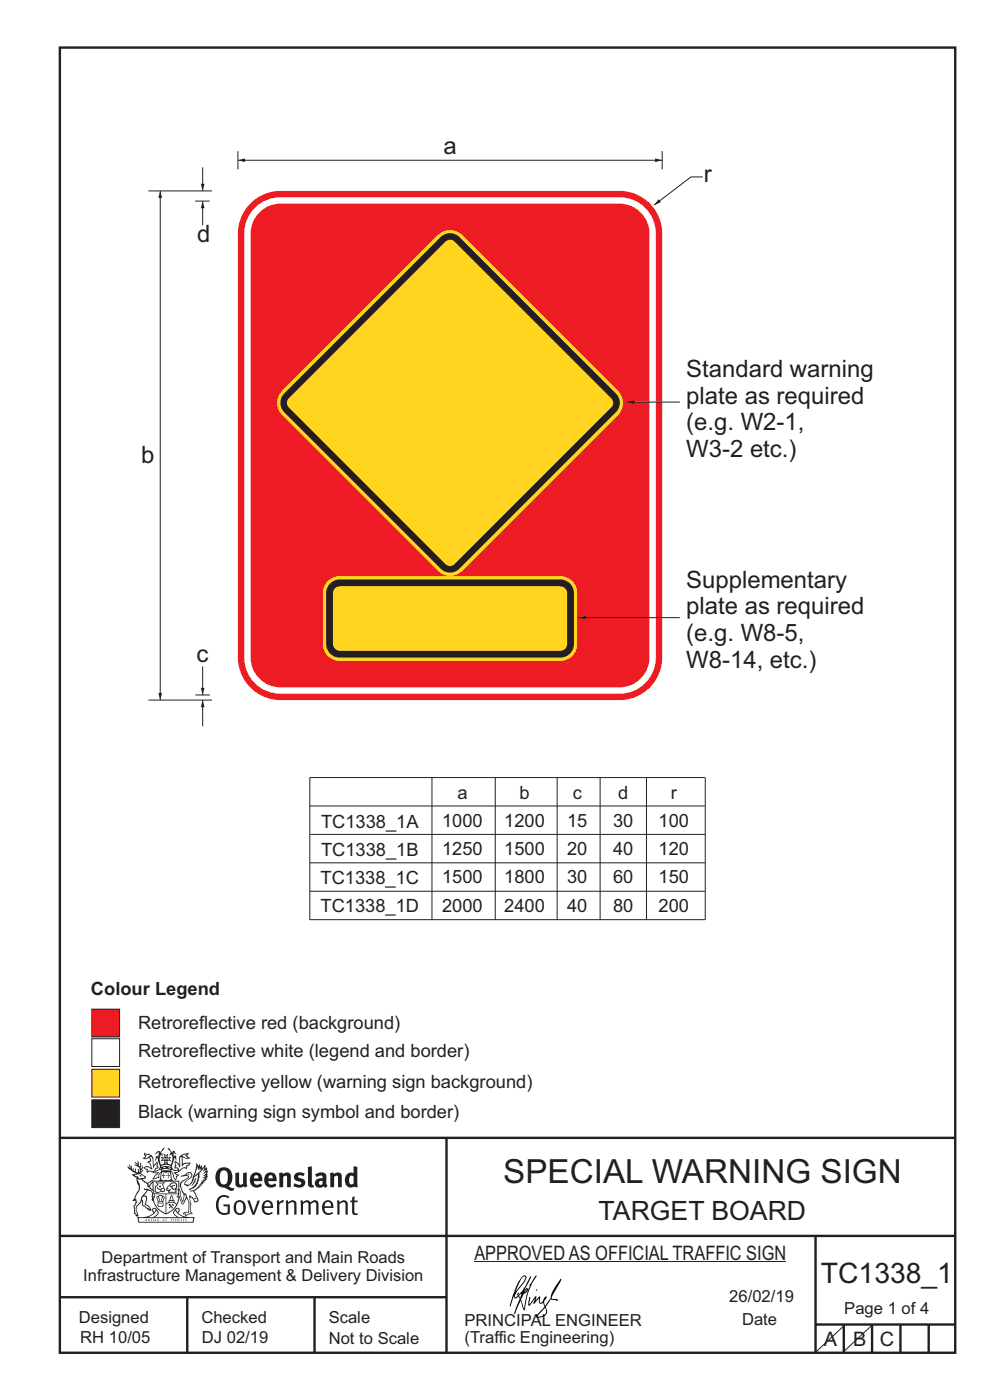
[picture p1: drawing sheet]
<svg xmlns="http://www.w3.org/2000/svg" width="210mm" height="297mm" viewBox="0 0 210 297" stroke-linecap="round" stroke-linejoin="round" font-family="sans-serif">
<path d="M12.7 10.1h189.9v276.9h-189.9z" fill="none" stroke="#231f20" stroke-width=".51"/>
<g fill="none" stroke="#231f20" stroke-width=".21">
<path d="M65.7 171h83.8M65.7 165h83.8M65.7 164.9v30.2M65.8 177h83.8M91.6 164.9v30.2M105.1 164.9v30.2M118.2 164.9v30.2M127.3 164.9v30.2M137.1 164.9v30.2M149.6 164.9v30.2M65.7 195.1h83.8M65.7 189.1h83.8"/>
<path d="M65.7 183h83.8"/>
</g>
<path d="M53.7 44.5a7.6 7.6 0 0 1 5.8-2.6h72a7.7 7.7 0 0 1 7.6 7.6v90a7.7 7.7 0 0 1-7.6 7.7h-72a7.7 7.7 0 0 1-7.7-7.7v-90a7.6 7.6 0 0 1 1.9-5zM55 45.1a6.3 6.3 0 0 1 4.5-1.9h72a6.3 6.3 0 0 1 6.3 6.3v90a6.3 6.3 0 0 1-6.3 6.3h-72a6.3 6.3 0 0 1-6.3-6.3v-90a6.3 6.3 0 0 1 1.8-4.4zM53.1 43.1a9 9 0 0 1 6.4-2.6h72a9 9 0 0 1 9 9v90a9 9 0 0 1-9 9h-72a9 9 0 0 1-9-9v-90a9 9 0 0 1 2.6-6.4z" fill-rule="evenodd" fill="#ed1c24"/>
<path d="M149.1 37.5h-2.5l-7.9 6" fill="none" stroke="#231f20" stroke-width=".21"/>
<path d="M139.7 42.3l.5 .6-1.5 .6z" fill="#231f20"/>
<path d="M50.5 34h90M140.5 32.1v3.8" fill="none" stroke="#231f20" stroke-width=".21"/>
<g fill="#231f20">
<path d="M50.5 34l1.5-.4v.8z"/>
<path d="M139 33.6l1.5 .4-1.5 .4z"/>
</g>
<path d="M92.9 49.8a3.6 3.6 0 0 1 5.1 0l33.1 33.1a3.6 3.6 0 0 1 0 5.1l-33.1 33.1a3.6 3.6 0 0 1-5.1 0l-33.1-33.1a3.6 3.6 0 0 1 0-5.1z" fill-rule="evenodd" fill="#ffd520"/>
<path d="M93.5 50.3a2.81 2.81 0 0 1 4 0l33.1 33.2a2.81 2.81 0 0 1 0 3.9l-33.1 33.2a2.81 2.81 0 0 1-4 0l-33.2-33.2a2.81 2.81 0 0 1 0-3.9z" fill-rule="evenodd" fill="#231f20"/>
<g fill="#ffd520">
<path d="M94.5 51.2a1.35 1.35 0 0 1 1.9 0l33.3 33.3a1.35 1.35 0 0 1 0 1.9l-33.3 33.3a1.35 1.35 0 0 1-1.9 0l-33.3-33.3a1.35 1.35 0 0 1 0-1.9z" fill-rule="evenodd"/>
<path d="M69.5 123.3a3.6 3.6 0 0 1 2.6-1.1h46.8a3.6 3.6 0 0 1 3.6 3.6v10.8a3.6 3.6 0 0 1-3.6 3.6h-46.8a3.6 3.6 0 0 1-3.6-3.6v-10.8a3.6 3.6 0 0 1 1-2.5z" fill-rule="evenodd"/>
</g>
<path d="M70.3 123.6l1.1-.6 .7-.1h46.8a2.89 2.89 0 0 1 2.8 2.9v10.8a2.89 2.89 0 0 1-2.8 2.9h-46.8a2.89 2.89 0 0 1-2.9-2.9v-10.8a2.88 2.88 0 0 1 1.1-2.2z" fill-rule="evenodd" fill="#231f20"/>
<path d="M71.2 124.7l.9-.3h46.8a1.45 1.45 0 0 1 1.4 1.4v10.8a1.45 1.45 0 0 1-1.4 1.5h-46.8a1.45 1.45 0 0 1-1.5-1.5v-10.8l.1-.4z" fill-rule="evenodd" fill="#ffd520"/>
<path d="M122.7 131h21.5" fill="none" stroke="#231f20" stroke-width=".21"/>
<path d="M122.7 131l1.5-.4v.8z" fill="#231f20"/>
<path d="M133 85.3h11.2" fill="none" stroke="#231f20" stroke-width=".21"/>
<path d="M133 85.3l1.5-.4v.8z" fill="#231f20"/>
<path d="M50.5 32.1v3.8M34 40.5v108" fill="none" stroke="#231f20" stroke-width=".21"/>
<g fill="#231f20">
<path d="M34 40.5l.4 1.5h-.8z"/>
<path d="M33.6 147h.8l-.4 1.5z"/>
</g>
<path d="M31.5 40.5h13.5M41.4 42.7h3.1M43 42.7v5.1M31.5 148.5h13.5M41.4 147.4h3.1" fill="none" stroke="#231f20" stroke-width=".21"/>
<path d="M43 42.7l.4 1.5h-.8z" fill="#231f20"/>
<path d="M43 148.5v5.6" fill="none" stroke="#231f20" stroke-width=".21"/>
<path d="M43 148.5l.4 1.5h-.8z" fill="#231f20"/>
<path d="M43 35.5v5" fill="none" stroke="#231f20" stroke-width=".21"/>
<path d="M42.6 39h.8l-.4 1.5z" fill="#231f20"/>
<path d="M43 141.4v6" fill="none" stroke="#231f20" stroke-width=".21"/>
<path d="M42.6 145.9h.8l-.4 1.5z" fill="#231f20"/>
<path d="M12.7 241.4h190M94.7 241.4v45.8M12.7 275.2h82M12.7 262.2h190.1M39.7 275.2v12M66.7 275.2v12M173 262.1v24.9M173 281h29.6M179 281v6M185 281v6M191 281v6M197 281v6" fill="none" stroke="#231f20" stroke-width=".51"/>
<g fill="#231f20">
<path d="M47 248.4a2.55 2.55 0 0 0 0 2.7l.3 .2a.81 .81 0 0 0 1-1v-.5a1.04 1.04 0 0 0-1.1-1.5zM46.3 248.1a1.82 1.82 0 0 1 2.1-.2 1.82 1.82 0 0 1 .9 1.8 2.29 2.29 0 0 1-.8 2l.7 .3h.5l-.2 .6a2.87 2.87 0 0 1-2-.7 2.12 2.12 0 0 1-1.7-3.1z" fill-rule="evenodd"/>
<path d="M49.9 248.9l.8-.2v2a.46 .46 0 0 0 .3 .6 .46 .46 0 0 0 .6-.3v-2.1l.7-.2v2.4l.2 .5-.5 .3-.3-.3a1.02 1.02 0 0 1-1.2 .3 1.02 1.02 0 0 1-.6-1.1z" fill-rule="evenodd"/>
<path d="M54 249.5l-.1 .5h.9a.49 .49 0 0 0-.2-.6 .49 .49 0 0 0-.6 .1zM53.4 249.1a1.34 1.34 0 0 1 1.6-.2 1.34 1.34 0 0 1 .6 1.5v.2h-1.7a.77 .77 0 0 0 .5 .8 .77 .77 0 0 0 .9-.4l.3 .5a1.59 1.59 0 0 1-2 .2 1.59 1.59 0 0 1-.5-2.1z" fill-rule="evenodd"/>
<path d="M57 249.5l-.1 .5h1a.49 .49 0 0 0-.2-.6 .49 .49 0 0 0-.7 .1zM56.4 249.1a1.34 1.34 0 0 1 1.6-.2 1.34 1.34 0 0 1 .7 1.5v.2h-1.8a.77 .77 0 0 0 .5 .8 .77 .77 0 0 0 .9-.4l.4 .5a1.59 1.59 0 0 1-2.1 .2 1.59 1.59 0 0 1-.5-2.1z" fill-rule="evenodd"/>
<path d="M59.2 248.9l.7-.2 .1 .4a.95 .95 0 0 1 1-.3 .95 .95 0 0 1 .7 .8v2.3h-.8v-2.3a.46 .46 0 0 0-.8 .1v2.2h-.8z" fill-rule="evenodd"/>
<path d="M62.6 249.1a1.75 1.75 0 0 1 2-.1l-.2 .5-.6-.2a.43 .43 0 0 0-.6 .3l.4 .3a1.04 1.04 0 0 1 1.2 1.1 1.04 1.04 0 0 1-1.4 1l-1.2-.4 .3-.6 1 .4 .4-.4a.88 .88 0 0 0-1-.5l-.4-.2-.1-.4z" fill-rule="evenodd"/>
<path d="M65.3 247.6l.8-.2 .1 3.8 .3 .2 .1 .4a.88 .88 0 0 1-1 0 .88 .88 0 0 1-.3-1z" fill-rule="evenodd"/>
<path d="M67.8 250.6a.43 .43 0 0 0-.1 .7 .43 .43 0 0 0 .7-.1v-.7zM66.8 249.1a1.7 1.7 0 0 1 2.4 .1v1.9l.3 .4-.4 .5-.5-.4a1.03 1.03 0 0 1-1.7-.1 1.03 1.03 0 0 1 .8-1.5h.7v-.4a.8 .8 0 0 0-1.2 .1z" fill-rule="evenodd"/>
<path d="M70 248.9l.7-.2 .1 .4a.95 .95 0 0 1 1-.3 .95 .95 0 0 1 .7 .8v2.3h-.8v-2.3a.46 .46 0 0 0-.8 .1v2.2h-.8z" fill-rule="evenodd"/>
<path d="M74.3 249.5a1.48 1.48 0 0 0 0 1.7h.5l.2-.1v-1.5l-.3-.2zM75 247.4l.8 .1 .1 4.4h-.7l-.1-.2a1.26 1.26 0 0 1-1.4 0 1.26 1.26 0 0 1-.5-1.3 1.29 1.29 0 0 1 .4-1.4 1.29 1.29 0 0 1 1.4-.1z" fill-rule="evenodd"/>
<path d="M46.4 253.9a1.72 1.72 0 0 1 2.3 0l-.3 .3a1.24 1.24 0 0 0-1.4-.2 1.24 1.24 0 0 0-.6 1.4 1.49 1.49 0 0 0 1.2 1.9l.7-.1v-1.3h-.8l-.1-.4h1.3v1.9a1.93 1.93 0 0 1-2.2 0 1.93 1.93 0 0 1-.7-2.2l.2-.8z" fill-rule="evenodd"/>
<path d="M50.4 255.1a1.65 1.65 0 0 0 .2 2.2 .99 .99 0 0 0 1-1.4 .78 .78 0 0 0-.4-.8 .78 .78 0 0 0-.8 0zM50 254.9a1.33 1.33 0 0 1 1.6-.1 1.33 1.33 0 0 1 .5 1.4 1.31 1.31 0 0 1-1.3 1.6 1.31 1.31 0 0 1-1.2-1.6v-.6z" fill-rule="evenodd"/>
<path d="M52.5 254.7l.4-.1 .9 2.6 .8-2.5h.5l-1.1 3h-.5z" fill-rule="evenodd"/>
<path d="M56.3 255.2l-.2 .7h1.3a.7 .7 0 0 0-.3-.8 .7 .7 0 0 0-.8 .1zM55.9 255a1.22 1.22 0 0 1 1.5-.2 1.22 1.22 0 0 1 .5 1.5h-1.8a.93 .93 0 0 0 .5 1 .93 .93 0 0 0 1.1-.2l.2 .3a1.43 1.43 0 0 1-1.8 .1 1.43 1.43 0 0 1-.6-1.7z" fill-rule="evenodd"/>
<path d="M58.7 254.7l.4-.1 .1 .5 .4-.4 .6-.1-.2 .5a.66 .66 0 0 0-.8 .7v1.9h-.4z" fill-rule="evenodd"/>
<path d="M60.6 254.7l.4-.1 .1 .5a.94 .94 0 0 1 1-.5 .94 .94 0 0 1 .8 .8v2.3h-.5l-.1-2.5a.81 .81 0 0 0-1.2 .3v2.2h-.4z" fill-rule="evenodd"/>
<path d="M63.7 254.7l.5-.1 .1 .5 .4-.3a.78 .78 0 0 1 1.1 .3 .9 .9 0 0 1 1-.5 .9 .9 0 0 1 .8 .8v2.3h-.5l-.1-2.5a.67 .67 0 0 0-1.1 .3v2.2h-.5v-2.4l-.4-.3-.7 .4v2.3h-.5z" fill-rule="evenodd"/>
<path d="M69 255.2l-.1 .7h1.3a.7 .7 0 0 0-.3-.8 .7 .7 0 0 0-.9 .1zM68.7 255a1.22 1.22 0 0 1 1.5-.2 1.22 1.22 0 0 1 .5 1.5h-1.8a.93 .93 0 0 0 .4 1 .93 .93 0 0 0 1.2-.2l.1 .3a1.44 1.44 0 0 1-1.7 .1 1.44 1.44 0 0 1-.6-1.7z" fill-rule="evenodd"/>
<path d="M71.4 254.7l.5-.1 .1 .5a.94 .94 0 0 1 1-.5 .94 .94 0 0 1 .8 .8v2.3h-.5l-.1-2.5a.81 .81 0 0 0-1.2 .3v2.2h-.4z" fill-rule="evenodd"/>
<path d="M74.7 253.9l.5-.1v.9h.7l-.1 .3h-.6v2.2l.1 .2h.5l.1 .3a.75 .75 0 0 1-1.2-.6v-2.1h-.4v-.3h.4z" fill-rule="evenodd"/>
<path d="M30.8 244.9l1.1 .3-.9 .5h-.4l.6-.5zM31.8 245.4h.2a2.44 2.44 0 0 1 .4 1.9l.1 .5 .7-1-.1 .6 .3 .3a.57 .57 0 0 0-.6 .7l-1-.1-.5 .2 .2-.5-.8-.3 .7-.1 .9 .5 .1-.1-.6-1.3-.2-.2h.5zM30.7 244.4l-.1 .5 .2 .4-.6 .4a1.04 1.04 0 0 0 1.4-.1l.2 .6-.3 .1-.2 .4a.94 .94 0 0 1 .8 1.1l-.2-.1a1.16 1.16 0 0 0-1.5-.1l.3 .4 .4 .2 .1 .5 .2 .1 .1-.2a.94 .94 0 0 1 1.1 .2l.8 .1-1.2 1.2a1.13 1.13 0 0 0 1.2-.2l.4-.1-.1-.4 .5-.8a.83 .83 0 0 0-.6 1.1l-.3-.1-.7 .4 1.1-1.4-.5 .1-.5-.1 1.3-.5-.1-.1-.9 .4v-.3l.2-.2 .3 .1 .1-.3-.2-.4v-.6l-.1-.4-.7 1v-.7a1.42 1.42 0 0 0-1.6-1.8z" fill-rule="evenodd"/>
<path d="M38.5 245.2l.5-.2 .7-.1-.6 .3 .8 .5h-.3zM38.3 245.5l.2-.1 .1 2a1.69 1.69 0 0 1 1.6-.6l-.8 .5 .1 .5a1.1 1.1 0 0 0-1.5 .6l-.1-.5-.2-.2h-.5l.3-.4-.3-.7a1.42 1.42 0 0 1 .8 1.1l.2-.1zM37.1 246.2l.1 1-.2 .3 .1 .4h.5l.1 .2a.96 .96 0 0 1-1.1-.1l-.1 .1a1.06 1.06 0 0 0 1.3 .2v.1a.72 .72 0 0 1-1 .2l.3 .5 .6 .2-.4 .2-.1 .6-.2-.3-.4-1.1-.4-.4 .4 .9a1.54 1.54 0 0 0 .7 1.2l.2-.3a.58 .58 0 0 1 .4-.8l.2-.1h-.3l-.5-.3 .9-.5a.93 .93 0 0 1 1.2-.5v.2l.2-.2 .1-.5a.99 .99 0 0 0 .7-.8l-1.3 .1-.3 .2-.1-1.4 .9 .4 .9-.3h-.4l-.5-.4 .4-.7-.6 .2a1.46 1.46 0 0 0-1.4 2.1v.4l-.2-.4z" fill-rule="evenodd"/>
<path d="M35.6 248.9l.2 .1-.1 .3 .4 .1h-.4v.6l-.1-.6h-.3l.3-.1z" fill-rule="evenodd"/>
<path d="M34.6 248.9l.2 .1v.3l.3 .1h-.3l-.1 .6v-.6h-.4l.4-.1z" fill-rule="evenodd"/>
<path d="M34.3 248.8a.57 .57 0 0 1 .9 .2 .57 .57 0 0 1 .9-.2l.2 1.4h-.2a.57 .57 0 0 1-.9 0 .69 .69 0 0 1-1.1 0zM34.2 248.1l-.3 2.1-.2 .4h3l-.2-.4-.3-2.1h-.2v.2l-.8-.1-.8 .1v-.2z" fill-rule="evenodd"/>
<path d="M34.2 252.4a.3 .3 0 0 0 .6 0 .3 .3 0 0 0-.6 0zM33.3 250.9l.3 .3-.3 .4a.79 .79 0 0 0 0 1.3l.8-.2-.1-.3a.55 .55 0 0 1-.7-.6l.1-.1 .2 .3 .3 .2 .8-.2-.4-.7 .4-.4-.7 .2zM33 250.7l1.1 .2 .9-.2-.4 .6 .4 1.2a.56 .56 0 0 1-.8 .3l-.2 .1a.73 .73 0 0 1-.9 .1 .73 .73 0 0 1-.3-1v-.4l.6-.4z" fill-rule="evenodd"/>
<path d="M35.6 251.8l.7-.4a.58 .58 0 0 1 1-.1 .58 .58 0 0 1-.4 .9l-.3-.3a.43 .43 0 0 1 .6-.4 .57 .57 0 0 0-.8 .2l-.2-.1-.3 .1 .4 .2a.55 .55 0 0 0 .9 .4v.5h-1.3l.3-.4-.1-.1-.6 .1 .2-.3-.2-.1zM35.4 251.8l-.1 .2a.39 .39 0 0 0 .2 .6h.3l-.2 .4h1.9l-.1-.8a.86 .86 0 0 0-.1-1.3 .86 .86 0 0 0-1.3 .4z" fill-rule="evenodd"/>
<path d="M36 254.8h.8v.2h-.8zM36.4 253.8l.2 .8h-.4zM36.4 253.5l-.3 .5-.1 .6h-.2v.4l-.7 .4 .2 .1a1.48 1.48 0 0 1 2.1 .2l.2-.1-.6-.5v-.5h-.2l-.1-.6z" fill-rule="evenodd"/>
<path d="M35.8 255.4l.4 .1 .1 .3 .3-.2-.2-.2a.38 .38 0 0 1 .5 .5l-.2-.2-.3 .2 .3 .2-.3 .3-.1-.4-.4 .4-.1-.2 .4-.3-.1-.1-.2 .1z" fill-rule="evenodd"/>
<path d="M34.5 254h.2v.2l-.2 .6h-.2zM33.6 255.3h.9v.2a.55 .55 0 0 1-.8 .4v-.2l-.2-.1zM33.4 254h.2l.2 .8h-.2zM33.6 255l.8-.1 .1 .2h-.8zM33.8 253.7h.5l-.2 1.1h-.1zM33.3 253.8l-.1 .3 .3 1.1a.48 .48 0 0 0-.1 .6 .48 .48 0 0 0 .5 .2h.5a.49 .49 0 0 0 .2-.8l.3-1.1-.1-.3a1.42 1.42 0 0 0-1.5 0z" fill-rule="evenodd"/>
<path d="M33.7 251.5l.4 .1 .1 .3h-.3z" fill-rule="evenodd"/>
<path d="M41.3 250.1l.3-.2-.2 .8-.6 .8h-.2l.5-.7z" fill-rule="evenodd"/>
<path d="M39.7 249l.3-.2 .5 .2a.88 .88 0 0 1-.6 1.1 1.22 1.22 0 0 0-.8 1.3l.5 .2a.72 .72 0 0 0 .9-.4l.5-.8 .2-.6 .8-.6v.2a2.85 2.85 0 0 1-2 2.9l.1 .1a2.13 2.13 0 0 0 1.9-1.5v-.3a2.01 2.01 0 0 0 .3-1.7l1.1-1.3-.4 1 .7-.5-.7 1 .8-.4-.8 .8 .7-.2-.9 .6 .8-.1-.8 .4h.7l-.8 .3 .3 .2h-.4l.2 .3h-.4l.2 .3h-.4l.1 .2h-.1a2.16 2.16 0 0 1-2 1.1l.1 .2 .4-.1a.76 .76 0 0 1 .7 .8l.5 1.2-.6 .2a1.45 1.45 0 0 0-1.1-1.3l.2 1.8-.1 1.8 .4 .3a1.07 1.07 0 0 0-1.2 .4v-.3l-.5-.2a.87 .87 0 0 1 1.1-.1v-.7a4.4 4.4 0 0 0-.6-3.1l-.1-.3h-.2a2.16 2.16 0 0 1-.7-2.2l.3-.4 1.2-.7a.55 .55 0 0 0-.4-.8zM37.8 252.4a.76 .76 0 0 1 .3 1.1l.6 1.6 .4-1.7 .2 .1a.61 .61 0 0 1-.1 .9l-.3 .8-.2 .1-.7-1.6-.3 .1a1.18 1.18 0 0 0 .1-1.4zM41.8 247.5l.2 .7 .3-.5v.6l.4-.5a1.9 1.9 0 0 1-1.2 1.4l-.3 .3zM38.2 249.6l1.4-.2 .2 .2v.3l-.5 .2a1.26 1.26 0 0 0-.9 1.9l.2 .7a1.84 1.84 0 0 1 .1 2.1l-.4-1.4a.96 .96 0 0 0-.4-1.2l-.4 .2a.78 .78 0 0 1 0 1.3l.1 .3h.4l.4 1.1a.38 .38 0 0 0 .2 .4 .38 .38 0 0 0 .4-.1l.6-1.2a2.94 2.94 0 0 1 .4 2.5l-.1 .4h-.8l-.3 .4v.2l.4-.1 .1 .4 .2 .1a1.02 1.02 0 0 1 1.3-.5v-.4l-.3-.1 .1-1.8-.3-1.3h.1a1.14 1.14 0 0 1 .8 1 .63 .63 0 0 0 .8-.2 .63 .63 0 0 0-.2-.9l-.6-1.2 .9-.6 .2-.4h.3l-.1-.2h.4l-.1-.3h.3l-.1-.3 .5-.1-.2-.2 .6-.4v-.2h-.2l.4-.5h-.3l.3-.5-.4 .1 .4-.5v-.3l-.3 .2 .2-.7-.1-.2-.4 .3v-.8l-.6 .8-.2-.8-.2 .5-.3-.7-.1 .6-.5-.8-.1 1.4-.6 1.8a1.81 1.81 0 0 1-1 1.5l-.6-.2a1.75 1.75 0 0 1 1.1-1.2 .75 .75 0 0 0 .1-1.3 .75 .75 0 0 0-1.2 .4z" fill-rule="evenodd"/>
<path d="M41.2 254.1h.3l.2 .2-.4 .1z" fill-rule="evenodd"/>
<path d="M29.4 258.4h11.6l-.1 .8h-11.4zM31.3 258.2l.5-.1a2.48 2.48 0 0 0 1.4-1.3l.3 .5-.5 .6-.5 .3zM32.5 256.6l.3-.2 .2 .1-.3 .7zM37.2 256.8a2.65 2.65 0 0 0 1.8 1.4h-1.1l-.5-.3-.5-.6zM37.4 256.5l.2-.1 .3 .2-.3 .6zM29.2 258.2l.1 1.2h11.8l.2-1.1-.2-.1a4.1 4.1 0 0 1-3.3-.9l.3-.4-.1-.6a1.06 1.06 0 0 0-1.3 1l.2 .4 .6 .5h-4.7l.3-.1a.84 .84 0 0 0 .6-.8 .84 .84 0 0 0-.5-.8l-.3-.2h-.5l-.1 .6 .3 .4a4.2 4.2 0 0 1-3.4 .9z" fill-rule="evenodd"/>
<path d="M31 258.7l.1 .2h-.2zM31 258.5l-.3 .6 .4-.2 .2 .2z" fill-rule="evenodd"/>
<path d="M31.3 258.6h.3v.4a.25 .25 0 0 0 .2-.1 .25 .25 0 0 0-.1-.3h.1a.29 .29 0 0 1 0 .4 .29 .29 0 0 1-.4 0 .29 .29 0 0 1 0-.4z" fill-rule="evenodd"/>
<path d="M32.2 258.6a.22 .22 0 0 1 .3 .2 .22 .22 0 0 1-.3 .2zM32 258.6l.1 .4a.33 .33 0 0 0 .4 0 .33 .33 0 0 0 0-.4 .33 .33 0 0 0-.5 0z" fill-rule="evenodd"/>
<path d="M32.9 258.7l.1 .2h-.2zM32.9 258.5l-.2 .6 .3-.2 .2 .2z" fill-rule="evenodd"/>
<path d="M33.3 258.6h.2l.1 .1 .2-.1-.2 .2 .2 .3-.3-.3-.1 .3h-.1l.2-.3z" fill-rule="evenodd"/>
<path d="M34.7 258.7l.1 .2h-.2zM34.7 258.5l-.3 .6 .4-.2 .2 .2z" fill-rule="evenodd"/>
<path d="M35 258.5h.5l-.2 .1v.5h-.2l.1-.5z" fill-rule="evenodd"/>
<path d="M36.2 258.6l.3-.1-.1 .1v.2h.1h-.1v.3h-.2z" fill-rule="evenodd"/>
<path d="M36.7 258.6h.2v.5h-.2z" fill-rule="evenodd"/>
<path d="M37.3 258.6a.22 .22 0 0 1 .3 .2 .22 .22 0 0 1-.3 .2zM37.1 258.6v.4a.33 .33 0 0 0 .5 0 .33 .33 0 0 0 0-.4 .33 .33 0 0 0-.5 0z" fill-rule="evenodd"/>
<path d="M37.8 258.6l.4-.1-.2 .1v.2h.1h-.1v.2l.2 .1h-.4z" fill-rule="evenodd"/>
<path d="M38.4 258.6h.2l-.1 .4 .2 .1h-.3z" fill-rule="evenodd"/>
<path d="M38.9 258.6h.2v.5h-.2z" fill-rule="evenodd"/>
<path d="M39.3 258.6h.2h-.1l.2 .3-.2 .2-.1-.1v-.1l.2 .1z" fill-rule="evenodd"/>
<path d="M34.2 247.4a1.51 1.51 0 0 1 2 .2 2.67 2.67 0 0 0-2.1 0zM35.7 247.6l.4 .1 .1 .3-.4-.1zM34.6 247.6h.5l.1 .2h-.4zM34 247.8l.3 .2h-.3zM34.9 246.9l.3-.2 .3 .2zM34.9 245.6l.2 .1v.3h-.2zM35 245.1l.2 .2 .2-.2-.1 .3h-.2zM35.1 246.3h.2l.1 .4-.2-.2-.2 .2zM35.3 245.7l.2-.1v.4h-.2zM34.4 245.7h.3l.1 .3-.4 .1 .2-.2zM35.7 245.7h.3l-.2 .2 .2 .2-.4-.1zM32.7 244.9l1-.5-.1 1-.2-.2-.3 .2-.3 1.1 .5-1 .3 .9a1.84 1.84 0 0 1 .2 1.7l.4 .1a2.48 2.48 0 0 1 2.2 0l.2-.2-.2-.7 .7-1.8 .4 .7-.2-1-.2-.1-.2 .3v-.9l.6 .4-.6-.8-.3 .1-.1 .4-.5-.9-.5-.3 .2 .5 .6 .5-.5 .8 .4-.4a2.06 2.06 0 0 1 0 2.3l-.5-.2-.2-.6 .1-.1 .8 .2-.4-.5 .4-.5-.7 .2-.2-.2 .2-.7-.5 .4-.5-.4 .2 .7-.2 .2-.7-.2 .4 .5-.4 .5 .8-.2 .1 .1-.2 .6-.5 .2a2.02 2.02 0 0 1 0-2.2l.3 .5-.1-.7-.3-.1 .8-1.2-.4 .3-.5 .8-.2-.3a.8 .8 0 0 0-.8 .5z" fill-rule="evenodd"/>
<path d="M29.2 250.1l.3 .1a.61 .61 0 0 1 .8 .4l.3 .2a.8 .8 0 0 1 .6 1l.4 .1 .5 .5a1 1 0 0 1 .5 1.1l-.1 .7v-.5h-.1a.96 .96 0 0 0-.8-1.3l-.2-.2h-.7l-.1-.1-.1 .1 .1 .3h.6l-1.2 1.3-.2 1-.4 .6a1.33 1.33 0 0 0-.5 1.8l.2 .5a1.26 1.26 0 0 1-.5-1.5l-.1-.3a1.56 1.56 0 0 0 .4-1.7l-.3 .2 .2-.5a3.2 3.2 0 0 0 .7-3zM30.4 253.9h.4a2.06 2.06 0 0 1-.1 1.6l.7 .5 .4 .4-.6-.1-.8-.6-.1-.9a.51 .51 0 0 1 .1-.9zM28.6 249.3a1.52 1.52 0 0 1 2.1 .5l-1.1 .2-.2-.1-.1-.4h-.5zM27.5 247v.8l-.3-.4h-.1a3.1 3.1 0 0 0 1.9 1.6l-1 .1 .5 .6 .5 .1 .1 1.1a1.84 1.84 0 0 1-.3 2.5l-.4 .9-.3 .4 .2 .1 .4-.1 .1 .4-.2 .5-.3 .2 .1 1.7h.2l.3 .5 .1 .1 .4-.1-.1-.5a1.3 1.3 0 0 1-.1-1.7l.9-1 .1 1.1 .6 .2 .5 .5 .1-.1 .2 .3h.5a1.85 1.85 0 0 0-1.2-1.4l.1-.3a1.39 1.39 0 0 0 0-1.4l-.5-.1 .5-.5a.66 .66 0 0 1 .9-.4 .66 .66 0 0 1 .3 .9l-.1 .4 .2-.1v.2l-.1 .3 .2 .5 .1-.3a2.24 2.24 0 0 0 .1-2.2 .73 .73 0 0 1-.7-.7 .73 .73 0 0 1 .6-.7v-.2a.94 .94 0 0 0-.9 .8 .48 .48 0 0 1-.1-.6 .48 .48 0 0 1 .5-.2l.5-.3a.51 .51 0 0 0-.8 .2l-.5 .2-1-.8h.6l.2-.5-1.2-.7 .5-.5v-.3l-.5 .4 .1-.2a.69 .69 0 0 0 .2-1v.4l-.2 .3v-1.1l-.3-.2 .1 .6-.1 .2-.4-1.3v.7l-.6-.4 .5 .7-.6-.2 .3 .3a1 1 0 0 1 .7 1.4l-.2-.8v.9l-.5-.2v-.8l-.2 .7-.2-.1-.1-.6-.2 .4-.2-.2 .1-.7-.2 .5z" fill-rule="evenodd"/>
<path d="M29.6 249.4l.2-.1 .3 .2z" fill-rule="evenodd"/>
<path d="M32.4 250.5h5.6v2l-.2-.1v-1.7h-5.2v2.5h5.2v-.8l.1 .2-.1 1.1v-.3h-2.5v4a4.1 4.1 0 0 0 2.6-3.6l.1-.1a4 4 0 0 1-2.8 3.9 4.2 4.2 0 0 1-2.8-4.7l.1 1.2 .1-.1a3.8 3.8 0 0 0 2.5 3.4v-4h-2.5l-.2-.9z" fill-rule="evenodd"/>
<circle cx="40" cy="249.1" r=".17"/>
</g>
<path d="M100.6 267.7h66.2" fill="none" stroke="#231f20" stroke-width=".21"/>
<g fill="#000001">
<path d="M111.6 273.7l.2-.2-.5 .7zM110.4 274.5l.3 .1-.3 .7-.3-.4zM110.9 270.9l.5-.1a9.3 9.3 0 0 1-2 3.2l-.1 .2 1-2.5zM110.6 271a14.7 14.7 0 0 0-2.2 4.9l-.3 1.2 .1 .1 .8-2.4a.42 .42 0 0 0 .2 .7 .42 .42 0 0 0 .6-.3l.2-.2 .2 .6-1.1 3.1h.2l1.1-2.8 .6 1.9 .2 .2 .2-.5a13.5 13.5 0 0 1 2-6.2l.5-.5-.2-.2-1.6 2.1 .4-.1a14.9 14.9 0 0 0-1.3 5.1l-.4-1.2a1.39 1.39 0 0 1 .2-1.8l.1-.2a.92 .92 0 0 0 .8-1.2 .75 .75 0 0 0-.7 .7l-.2 .2 1.6-3.4h-.1l-.4 .7a10.5 10.5 0 0 1-2.2 3.2l.2-.4a.32 .32 0 0 0-.4 .2 .32 .32 0 0 0 .1 .4l-.5 .4a3.2 3.2 0 0 1 1.1-2.3l.5-.6a2.49 2.49 0 0 0 .7-1.6l-.3-.2z" fill-rule="evenodd"/>
<path d="M115.6 277.5a1.15 1.15 0 0 1 .1 1.3 1.15 1.15 0 0 1-1.2 .5h-.5zM112.3 275.1l-.3 1.7 .3 .2 1.2-1.5-.3 1.1 1.1-1.2a.94 .94 0 0 0 .4 1.2l.5-.3 .3 .9-1.2 1.3a.98 .98 0 0 0-.5 1 1.9 1.9 0 0 0 2.3-1.3l-.1-.3a1.02 1.02 0 0 1 .3-1.4l.5-.9 1.5 .3-.2-.5v.3l-1.1-.2v-.2l2-3.6 .1-.3-.1-.1-1.8 2.7a6.6 6.6 0 0 1-1.5 3l-.2-.2a1.01 1.01 0 0 1 .4-1.4l.1-.2-.3-.2-.3 .5-.2 .5-.5 .4-.2-.4 .1-.9-.2-.1-.8 .9 .2-.9h-.1l-1.4 1.7 .2-1.4v-.1z" fill-rule="evenodd"/>
<path d="M113.7 273.5l.3 .3h-.3z" fill-rule="evenodd"/>
</g>
<path d="M19.5 220.4h5.9v5.8h-5.9z" fill-rule="evenodd" fill="#fff" stroke="#231f20" stroke-width=".21"/>
<path d="M19.5 226.8h5.9v5.9h-5.9z" fill-rule="evenodd" fill="#ffd520" stroke="#231f20" stroke-width=".21"/>
<path d="M19.5 214.1h5.9v5.9h-5.9z" fill-rule="evenodd" fill="#ed1c24" stroke="#231f20" stroke-width=".21"/>
<path d="M19.5 233.3h5.9v5.9h-5.9z" fill-rule="evenodd" fill="#231f20" stroke="#231f20" stroke-width=".21"/>
<path d="M179.1 281.1l-6.3 6M184.9 281.1l-6.3 6" fill="none" stroke="#231f20" stroke-width=".21"/>
<text font-size="7.1" fill="#231f20" x="106.7" y="250.9">SPECIAL WARNING SIGN</text>
<text font-size="6" fill="#231f20" x="174.1" y="272.2">TC1338_1</text>
<text font-size="5.6" fill="#231f20" x="127" y="258.9">TARGET BOARD</text>
<g font-size="5.1" fill="#231f20">
<text x="94.1" y="32.8">a</text>
<text x="149.3" y="38.6">r</text>
<text x="41.8" y="51.4">d</text>
<text x="145.5" y="80">Standard warning</text>
<text x="145.5" y="85.6">plate as required</text>
<text x="145.5" y="91.3">(e.g. W2-1,</text>
<text x="30" y="98.1">b</text>
<text x="145.5" y="97">W3-2 etc.)</text>
<text x="145.5" y="124.7">Supplementary</text>
<text x="145.5" y="130.3">plate as required</text>
<text x="145.5" y="136">(e.g. W8-5,</text>
<text x="41.7" y="140.5">c</text>
<text x="145.5" y="141.7">W8-14, etc.)</text>
</g>
<g font-size="4.2" fill="#231f20">
<text x="100.6" y="267.2">APPROVED AS OFFICIAL TRAFFIC SIGN</text>
<text x="174.7" y="285.6">A</text>
<text x="181" y="285.6">B</text>
<text x="186.6" y="285.6">C</text>
</g>
<g font-size="3.9" fill="#231f20">
<text x="97" y="169.4">a</text>
<text x="110.2" y="169.4">b</text>
<text x="121.5" y="169.4">c</text>
<text x="131.1" y="169.4">d</text>
<text x="142.3" y="169.4">r</text>
<text x="68.1" y="175.6">TC1338_1A</text>
<text x="93.8" y="175.4">1000</text>
<text x="107" y="175.4">1200</text>
<text x="120.3" y="175.4">15</text>
<text x="130" y="175.4">30</text>
<text x="139.7" y="175.4">100</text>
<text x="68.1" y="181.5">TC1338_1B</text>
<text x="93.8" y="181.4">1250</text>
<text x="107" y="181.4">1500</text>
<text x="120.3" y="181.4">20</text>
<text x="130" y="181.4">40</text>
<text x="139.7" y="181.4">120</text>
<text x="68" y="187.5">TC1338_1C</text>
<text x="93.8" y="187.4">1500</text>
<text x="107" y="187.4">1800</text>
<text x="120.3" y="187.4">30</text>
<text x="130" y="187.4">60</text>
<text x="139.7" y="187.4">150</text>
<text x="68" y="193.5">TC1338_1D</text>
<text x="93.8" y="193.4">2000</text>
<text x="107" y="193.4">2400</text>
<text x="120.3" y="193.4">40</text>
<text x="130" y="193.4">80</text>
<text x="139.7" y="193.4">200</text>
<text x="19.3" y="211">Colour Legend</text>
<text x="29.3" y="218.3">Retroreflective red (background)</text>
<text x="29.3" y="224.3">Retroreflective white (legend and border)</text>
<text x="29.3" y="230.8">Retroreflective yellow (warning sign background)</text>
<text x="29.3" y="237.3">Black (warning sign symbol and border)</text>
</g>
<g font-size="3.5" fill="#231f20">
<text x="21.6" y="267.9">Department of Transport and Main Roads</text>
<text x="17.7" y="271.8">Infrastructure Management &amp; Delivery Division</text>
<text x="16.7" y="280.6">Designed</text>
<text x="42.7" y="280.6">Checked</text>
<text x="69.7" y="280.6">Scale</text>
<text x="98.5" y="281.3">PRINCIPAL ENGINEER</text>
<text x="154.7" y="276.2">26/02/19</text>
<text x="157.4" y="281.2">Date</text>
<text x="179.1" y="278.8">Page 1 of 4</text>
<text x="17" y="284.8">RH 10/05</text>
<text x="42.8" y="284.8">DJ 02/19</text>
<text x="69.7" y="285.2">Not to Scale</text>
<text x="98.5" y="284.8">(Traffic Engineering)</text>
</g>
</svg>
